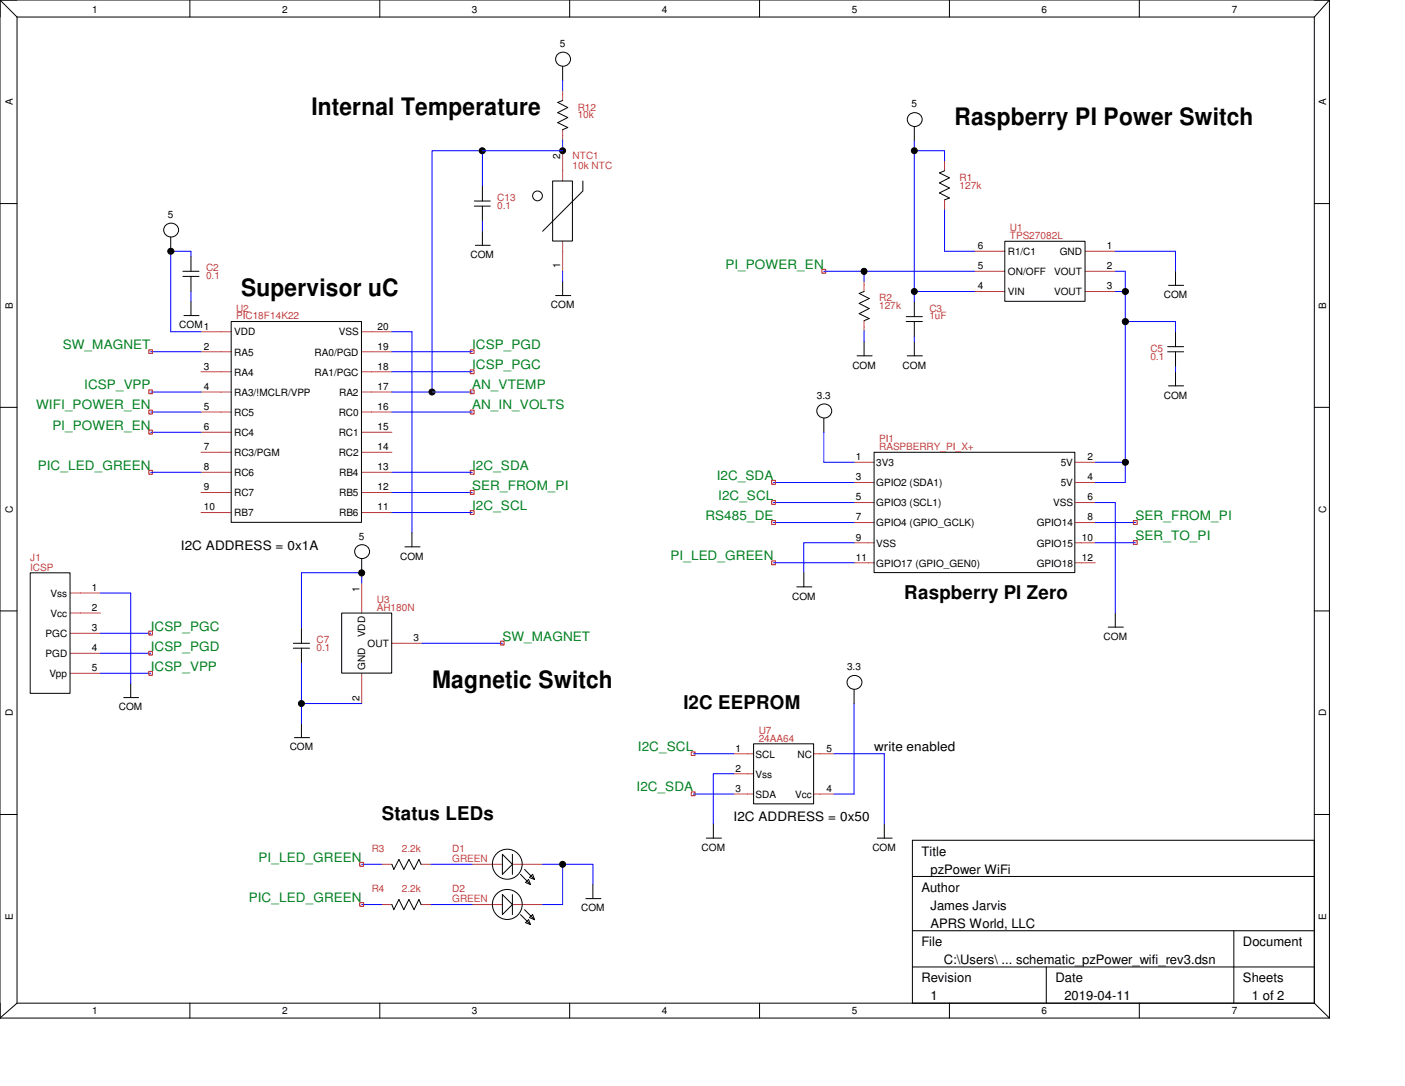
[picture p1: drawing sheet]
<svg xmlns="http://www.w3.org/2000/svg" width="279mm" height="216mm" viewBox="0 0 279 216" stroke-linecap="round" stroke-linejoin="round" font-family="sans-serif">
<g fill="none" stroke="#c04040" stroke-width=".2">
<path d="M111.9 18v2M111.9 25.8v2M111.9 30v6M187.8 32v2M187.8 39.8v1.9M111.9 48v5.9M171.8 56v2M193.8 50h6M193.8 53.9h6M193.8 58h6M215.8 50h6M215.8 53.9h6"/>
<path d="M215.8 58h6M40 66h6M40 69.9h6M40 73.9h6M40 77.9h6M71.9 66h6M71.9 69.9h6M71.9 73.9h6M71.9 77.9h6M171.8 63.8v1.9M40 81.9h6M40 85.9h6"/>
<path d="M40 89.9h6M40 93.9h6M40 97.9h6M71.9 81.9h6M71.9 85.9h6M71.9 89.9h6M71.9 93.9h6M71.9 97.9h6M169.8 91.9h4M169.8 95.9h4M169.8 99.9h4M213.8 91.9h4"/>
<path d="M213.8 95.9h4M213.8 99.9h4M14 117.9h6M40 101.9h6M71.9 101.9h6M71.9 115.9v6M169.8 103.9h4M169.8 107.9h4M169.8 111.9h4M213.8 103.9h4M213.8 107.9h4M213.8 111.9h4"/>
<path d="M14 121.9h6M14 125.9h6M14 129.9h6M14 133.9h6M71.9 133.9v6M77.9 127.9h6M145.9 149.9h4M145.9 153.8h4M145.9 157.9h4M161.8 149.9h4.1M161.8 157.9h4.1M75.9 171.8h2"/>
<path d="M75.9 179.8h2M83.7 171.8h2M83.7 179.8h2M93.9 171.8h6M93.9 179.8h6M101.9 171.8h6M101.9 179.8h6"/>
</g>
<g fill="none" stroke="#000" stroke-width=".2">
<path d="M0 0h264.4M0 0v202.4M0 0l3.4 3.4M3.4 3.4h258M3.4 3.4v196M37.8 0v3.4M75.5 0v3.4M111.9 20l-1 .4 2 1-2 1 2 1-2 1 2 1-1 .4M111.9 13.2v2.8M113.3 0v3.4M151 0v3.4M188.8 0v3.4"/>
<path d="M226.6 0v3.4M261.4 3.4v196M264.4 0v202.4M264.4 0l-3 3.4M94.3 40h3.2M95.9 37v3M109.9 36h3.9v11.9h-3.9zM115.9 36v2l-8 8M180.7 22.9a1.43 1.43 0 0 1 2.1-.2 1.43 1.43 0 0 1 0 2.2 1.44 1.44 0 0 1-1.9-.1 1.44 1.44 0 0 1-.2-1.9zM181.8 25.2v2.8M187.8 34l-1 .4 2 .9-2 1.1 2 1-2 1 2 1-1 .4M0 40.5h3.4"/>
<path d="M32.8 44.9a1.43 1.43 0 0 1 2.2-.2 1.43 1.43 0 0 1-.1 2.1 1.44 1.44 0 0 1-1.9 0 1.44 1.44 0 0 1-.2-1.9zM34 47.2v2.8M36.4 53.9h3.2M36.4 54.9h3.2M38 51v2.9M38 54.9v3.1M38 59.9v2.8M94.3 41h3.2M94.5 48.8h3M95.9 41v2.9M95.9 46v2.8M110.5 58.8h3"/>
<path d="M111.9 56v2.8M171.8 58l-.9 .3 1.9 1.1-1.9 .9 1.9 1-1.9 1.1 1.9 .9-1 .5M181.8 59.9v3M199.8 48h16v11.9h-16zM232.4 56.7h3M233.8 53.9v2.8M261.4 40.5h3M36.6 62.7h3M46 63.9h25.9v39.9h-25.9zM170.4 70.7h3M171.8 67.9v2.8M180.2 63.9h3.2"/>
<path d="M180.2 62.9h3.2M180.4 70.7h3M181.8 63.9v3M181.8 67.9v2.8M232.2 69.9h3.2M232.2 68.9h3.2M232.4 76.7h3M233.8 66v2.9M233.8 69.9v3M233.8 73.9v2.8M0 81h3.4M163.8 83.1v2.8"/>
<path d="M173.8 89.9h39.9v23.9h-39.9zM261.4 81h3M6 113.9h7.9v23.9h-7.9zM70.8 108.8a1.43 1.43 0 0 1 2.2-.2 1.43 1.43 0 0 1-.1 2.2 1.44 1.44 0 0 1-1.9-.1 1.44 1.44 0 0 1-.2-1.9zM71.9 111.1v2.8M80.5 108.7h3M81.9 105.9v2.8M158.5 116.7h3M159.9 113.9v2.8M0 121.5h3.4M24.6 138.7h3M26 135.9v2.8"/>
<path d="M58.3 127.9h3.3M58.3 128.9h3.3M59.9 124.9v3M59.9 128.9v3M67.9 121.9h10v11.9h-10zM168.7 134.8a1.43 1.43 0 0 1 2.2-.2 1.43 1.43 0 0 1-.1 2.2 1.44 1.44 0 0 1-1.9-.1 1.44 1.44 0 0 1-.2-1.9zM169.8 137.1v2.8M220.4 124.7h3M221.8 121.9v2.8M261.4 121.5h3M58.5 146.6h3.1M59.9 143.8v2.8"/>
<path d="M149.9 147.9h11.9v11.9h-11.9zM0 161.9h3.4M77.9 171.8l.4 1 1-1.9 1 1.9 1-1.9 1 1.9 1-1.9 .4 .9M77.9 179.8l.4 1 1-2 1 2 1-2 1 2 1-2 .4 1M99.9 169.8l2 2-2 2zM99.9 177.8l2 2-2 2zM101.9 169.8v4M101.9 177.8v4M103.5 173.8l2 2.1M104.3 172.8l2 2M104.5 175.4l.6-.6 .4 1.1zM105.3 174.5l.6-.7 .4 1z"/>
<path d="M116.5 178.6h3M117.9 175.9v2.7M140.5 166.6h3M141.9 163.8v2.8M174.5 166.6h2.9M175.9 163.8v2.8M181.4 174.2h80M261.4 167h-80v32.4M261.4 161.9h3M3.4 199.4h258M3.4 199.4l-3.4 3M37.8 199.4v3"/>
<path d="M75.5 199.4v3M103.5 181.8l2 2M104.3 180.8l2 2M104.5 183.4l.6-.6 .4 1zM105.3 182.4l.6-.6 .4 1zM113.3 199.4v3M151 199.4v3M181.4 185h80M181.4 192.2h80M188.8 199.4v3M208.1 192.2v7.2M226.6 199.4v3"/>
<path d="M245.4 185v14.4M261.4 199.4l3 3M0 202.4h264.4"/>
<circle cx="112" cy="11.8" r="1.44"/>
<circle cx="95.9" cy="30" r=".61"/>
<circle cx="106.9" cy="38.9" r=".97"/>
<circle cx="111.9" cy="30" r=".59"/>
<circle cx="181.8" cy="30" r=".59"/>
<circle cx="34" cy="50" r=".61"/>
<circle cx="171.8" cy="53.9" r=".6"/>
<circle cx="181.8" cy="57.9" r=".59"/>
<circle cx="223.8" cy="58" r=".61"/>
<circle cx="85.9" cy="77.9" r=".61"/>
<circle cx="223.8" cy="63.9" r=".62"/>
<circle cx="164" cy="81.7" r="1.44"/>
<circle cx="223.8" cy="91.9" r=".61"/>
<circle cx="71.9" cy="113.9" r=".6"/>
<circle cx="59.9" cy="139.9" r=".59"/>
<circle cx="100.9" cy="171.8" r="2.97"/>
<circle cx="100.9" cy="179.8" r="2.97"/>
<circle cx="111.9" cy="171.8" r=".59"/>
</g>
<g fill="none" stroke="#00f" stroke-width=".2">
<path d="M111.9 16v2M95.9 30v7M111.9 27.8v2.2h-26v47.9M181.8 28v31.9M181.8 30h6v2M38 51v-1h-4v16h6M38 58v1.9M95.9 43.9v2.1M111.9 53.9v2.1M163.8 53.9h30M171.8 53.9v2.1M181.8 58h12"/>
<path d="M187.8 41.7v8.3h6M221.8 53.9h2v42h-6M221.8 50h12v3.9M221.8 58h2M30 77.9h10M30 69.9h10M77.9 66h4v39.9M77.9 77.9h16M77.9 69.9h16M77.9 73.9h16M171.8 65.7v2.2M181.8 66.9v1"/>
<path d="M223.8 63.9h10v2.1M233.8 72.9v1M30 85.9h10M30 93.9h10M30 81.9h10M77.9 97.9h16M77.9 93.9h16M77.9 81.9h16M153.8 99.9h16M153.8 95.9h16M163.8 85.9v6h6M217.8 99.9h4v22"/>
<path d="M217.8 91.9h6M20 117.9h6v18M71.9 115.9v-2h-12v11M77.9 101.9h16M153.8 103.9h16M153.8 111.9h16M169.8 107.9h-9.9v6M217.8 107.9h8M217.8 103.9h8M20 133.9h10M20 129.9h10M20 125.9h10"/>
<path d="M59.9 139.9h12M59.9 131.9v11.9M83.9 127.9h16M169.8 139.9v18h-3.9M137.9 157.9h8M137.9 149.9h8M145.9 153.8h-4v10M165.9 149.9h10v13.9M71.9 179.8h4M71.9 171.8h4M85.7 179.8h8.2M85.7 171.8h8.2"/>
<path d="M107.9 171.8h10v4.1M111.9 171.8v8h-4"/>
</g>
<g fill="none" stroke="#f00" stroke-width=".2">
<path d="M163.4 53.6h.8v.7h-.8zM29.6 77.5h.7v.8h-.7zM29.6 69.6h.7v.7h-.7zM93.5 69.6h.8v.7h-.8zM93.5 73.5h.8v.8h-.8zM93.5 77.5h.8v.8h-.8zM29.6 85.5h.7v.8h-.7zM29.6 93.5h.7v.8h-.7zM29.6 81.5h.7v.8h-.7zM93.5 97.5h.8v.8h-.8zM93.5 81.5h.8v.8h-.8zM93.5 93.5h.8v.8h-.8z"/>
<path d="M153.5 95.5h.7v.8h-.7zM153.5 99.5h.7v.7h-.7zM93.5 101.5h.8v.8h-.8zM153.5 103.5h.7v.8h-.7zM153.5 111.5h.7v.8h-.7zM225.4 103.5h.7v.8h-.7zM225.4 107.5h.7v.7h-.7zM29.6 129.5h.7v.7h-.7zM29.6 125.5h.7v.7h-.7zM29.6 133.5h.7v.7h-.7zM99.5 127.5h.7v.7h-.7zM137.5 157.4h.7v.8h-.7z"/>
<path d="M137.5 149.5h.7v.7h-.7zM71.5 171.4h.8v.8h-.8zM71.5 179.5h.8v.7h-.8z"/>
</g>
<g fill="#000">
<circle cx="95.9" cy="30" r=".61"/>
<circle cx="111.9" cy="30" r=".59"/>
<circle cx="181.8" cy="30" r=".59"/>
<circle cx="34" cy="50" r=".61"/>
<circle cx="171.8" cy="53.9" r=".6"/>
<circle cx="181.8" cy="57.9" r=".59"/>
<circle cx="223.8" cy="58" r=".61"/>
<circle cx="85.9" cy="77.9" r=".61"/>
<circle cx="223.8" cy="63.9" r=".62"/>
<circle cx="223.8" cy="91.9" r=".61"/>
<circle cx="71.9" cy="113.9" r=".6"/>
<circle cx="59.9" cy="139.9" r=".59"/>
<circle cx="111.9" cy="171.8" r=".59"/>
</g>
<g font-size="4.8">
<text x="61.9" y="22.9">Internal Temperature</text>
<text x="189.8" y="24.9">Raspberry PI Power Switch</text>
<text x="48" y="58.9">Supervisor uC</text>
<text x="85.9" y="136.8">Magnetic Switch</text>
</g>
<g font-size="3.8">
<text x="179.8" y="119">Raspberry PI Zero</text>
<text x="135.9" y="141">I2C EEPROM</text>
<text x="75.9" y="163">Status LEDs</text>
</g>
<g font-size="2.6" fill="#008020">
<text x="144.3" y="53.4">PI_POWER_EN</text>
<text x="12.5" y="69.4">SW_MAGNET</text>
<text x="93.9" y="69.4">ICSP_PGD</text>
<text x="16.8" y="77.4">ICSP_VPP</text>
<text x="93.9" y="73.4">ICSP_PGC</text>
<text x="93.9" y="77.4">AN_VTEMP</text>
<text x="7.2" y="81.4">WIFI_POWER_EN</text>
<text x="93.9" y="81.4">AN_IN_VOLTS</text>
<text x="10.4" y="85.4">PI_POWER_EN</text>
<text x="7.5" y="93.3">PIC_LED_GREEN</text>
<text x="93.9" y="93.3">I2C_SDA</text>
<text x="142.5" y="95.4">I2C_SDA</text>
<text x="93.9" y="97.4">SER_FROM_PI</text>
<text x="93.9" y="101.3">I2C_SCL</text>
<text x="142.8" y="99.4">I2C_SCL</text>
<text x="140.3" y="103.3">RS485_DE</text>
<text x="225.8" y="103.3">SER_FROM_PI</text>
<text x="225.8" y="107.4">SER_TO_PI</text>
<text x="133.3" y="111.3">PI_LED_GREEN</text>
<text x="30" y="125.3">ICSP_PGC</text>
<text x="30" y="129.3">ICSP_PGD</text>
<text x="99.9" y="127.3">SW_MAGNET</text>
<text x="30" y="133.3">ICSP_VPP</text>
<text x="126.9" y="149.3">I2C_SCL</text>
<text x="126.6" y="157.3">I2C_SDA</text>
<text x="51.4" y="171.3">PI_LED_GREEN</text>
<text x="49.5" y="179.3">PIC_LED_GREEN</text>
</g>
<g font-size="2.6">
<text x="36" y="109.3">I2C ADDRESS = 0x1A</text>
<text x="173.8" y="149.3">write enabled</text>
<text x="145.9" y="163.3">I2C ADDRESS = 0x50</text>
<text x="183.2" y="170.1">Title</text>
<text x="185" y="173.7">pzPower WiFi</text>
<text x="183.2" y="177.3">Author</text>
<text x="185" y="180.9">James Jarvis</text>
<text x="185" y="184.5">APRS World, LLC</text>
<text x="183.2" y="188.1">File</text>
<text x="187.7" y="191.7">C:\Users\ ... schematic_pzPower_wifi_rev3.dsn</text>
<text x="247.2" y="188.1">Document</text>
<text x="183.2" y="195.3">Revision</text>
<text x="209.9" y="195.3">Date</text>
<text x="247.2" y="195.3">Sheets</text>
<text x="185" y="198.9">1</text>
<text x="211.7" y="198.9">2019-04-11</text>
<text x="249" y="198.9">1 of 2</text>
</g>
<g font-size="2">
<text x="18.3" y="2.6">1</text>
<text x="56.1" y="2.6">2</text>
<text x="93.9" y="2.6">3</text>
<text x="131.6" y="2.6">4</text>
<text x="169.4" y="2.6">5</text>
<text x="207.1" y="2.6">6</text>
<text x="244.9" y="2.6">7</text>
<text x="111.3" y="9.4">5</text>
<text x="2.5" y="20.9" transform="rotate(-90 2.5 20.9)">A</text>
<text x="181.3" y="21.3">5</text>
<text x="263.7" y="20.9" transform="rotate(-90 263.7 20.9)">A</text>
<text x="111.4" y="31.7" transform="rotate(-90 111.4 31.7)">2</text>
<text x="33.4" y="43.3">5</text>
<text x="93.6" y="51.3">COM</text>
<text x="111.4" y="53.3" transform="rotate(-90 111.4 53.3)">1</text>
<text x="194.4" y="53.5">5</text>
<text x="194.4" y="49.5">6</text>
<text x="200.4" y="50.7">R1/C1</text>
<text x="210.7" y="50.7">GND</text>
<text x="220.1" y="49.5">1</text>
<text x="220.1" y="53.5">2</text>
<text x="194.4" y="57.5">4</text>
<text x="200.4" y="58.7">VIN</text>
<text x="200.4" y="54.7">ON/OFF</text>
<text x="209.6" y="54.7">VOUT</text>
<text x="209.6" y="58.7">VOUT</text>
<text x="220.1" y="57.5">3</text>
<text x="231.4" y="59.3">COM</text>
<text x="2.5" y="61.4" transform="rotate(-90 2.5 61.4)">B</text>
<text x="35.6" y="65.3">COM1</text>
<text x="75.1" y="65.5">20</text>
<text x="109.6" y="61.3">COM</text>
<text x="263.7" y="61.4" transform="rotate(-90 263.7 61.4)">B</text>
<text x="40.6" y="69.5">2</text>
<text x="46.6" y="66.7">VDD</text>
<text x="46.6" y="70.7">RA5</text>
<text x="62.6" y="70.7">RA0/PGD</text>
<text x="67.4" y="66.7">VSS</text>
<text x="75.1" y="69.5">19</text>
<text x="40.6" y="73.5">3</text>
<text x="40.6" y="77.5">4</text>
<text x="46.6" y="74.7">RA4</text>
<text x="62.6" y="74.7">RA1/PGC</text>
<text x="75.1" y="77.5">17</text>
<text x="75.1" y="73.5">18</text>
<text x="169.5" y="73.3">COM</text>
<text x="179.5" y="73.3">COM</text>
<text x="40.6" y="81.5">5</text>
<text x="46.6" y="78.7">RA3/!MCLR/VPP</text>
<text x="46.6" y="82.7">RC5</text>
<text x="67.4" y="82.7">RC0</text>
<text x="67.4" y="78.7">RA2</text>
<text x="75.1" y="81.5">16</text>
<text x="162.4" y="79.3">3.3</text>
<text x="231.4" y="79.2">COM</text>
<text x="40.6" y="85.5">6</text>
<text x="40.6" y="89.5">7</text>
<text x="46.6" y="86.7">RC4</text>
<text x="67.4" y="86.7">RC1</text>
<text x="75.1" y="89.5">14</text>
<text x="75.1" y="85.5">15</text>
<text x="40.6" y="93.5">8</text>
<text x="46.6" y="90.7">RC3/PGM</text>
<text x="46.6" y="94.7">RC6</text>
<text x="67.4" y="90.7">RC2</text>
<text x="67.4" y="94.7">RB4</text>
<text x="75.1" y="93.5">13</text>
<text x="170.2" y="91.5">1</text>
<text x="170.2" y="95.5">3</text>
<text x="174.2" y="92.7">3V3</text>
<text x="210.9" y="92.7">5V</text>
<text x="216.3" y="91.5">2</text>
<text x="216.3" y="95.5">4</text>
<text x="2.5" y="101.9" transform="rotate(-90 2.5 101.9)">C</text>
<text x="40.6" y="97.5">9</text>
<text x="40.6" y="101.5">10</text>
<text x="46.6" y="98.7">RC7</text>
<text x="67.4" y="98.7">RB5</text>
<text x="75.1" y="101.5">11</text>
<text x="75.1" y="97.5">12</text>
<text x="170.2" y="99.5">5</text>
<text x="174.2" y="96.6">GPIO2 (SDA1)</text>
<text x="174.2" y="100.7">GPIO3 (SCL1)</text>
<text x="209.5" y="100.7">VSS</text>
<text x="210.9" y="96.6">5V</text>
<text x="216.3" y="99.5">6</text>
<text x="263.7" y="101.9" transform="rotate(-90 263.7 101.9)">C</text>
<text x="46.6" y="102.7">RB7</text>
<text x="67.4" y="102.7">RB6</text>
<text x="71.4" y="107.3">5</text>
<text x="170.2" y="103.5">7</text>
<text x="170.2" y="107.5">9</text>
<text x="174.2" y="104.6">GPIO4 (GPIO_GCLK)</text>
<text x="206.2" y="104.6">GPIO14</text>
<text x="215.1" y="107.5">10</text>
<text x="216.3" y="103.5">8</text>
<text x="79.6" y="111.3">COM</text>
<text x="170.2" y="111.5">11</text>
<text x="174.2" y="108.7">VSS</text>
<text x="174.2" y="112.6">GPIO17 (GPIO_GEN0)</text>
<text x="206.2" y="108.7">GPIO15</text>
<text x="206.2" y="112.6">GPIO18</text>
<text x="215.1" y="111.5">12</text>
<text x="10" y="118.7">Vss</text>
<text x="18.3" y="117.5">1</text>
<text x="71.5" y="117.6" transform="rotate(-90 71.5 117.6)">1</text>
<text x="157.5" y="119.2">COM</text>
<text x="10" y="122.6">Vcc</text>
<text x="18.3" y="125.5">3</text>
<text x="18.3" y="121.5">2</text>
<text x="9.1" y="126.6">PGC</text>
<text x="9.1" y="130.6">PGD</text>
<text x="18.3" y="129.5">4</text>
<text x="72.6" y="126.7" transform="rotate(-90 72.6 126.7)">VDD</text>
<text x="73.1" y="128.7">OUT</text>
<text x="82.2" y="127.5">3</text>
<text x="219.5" y="127.2">COM</text>
<text x="9.8" y="134.6">Vpp</text>
<text x="18.3" y="133.4">5</text>
<text x="72.6" y="133.3" transform="rotate(-90 72.6 133.3)">GND</text>
<text x="168.4" y="133.3">3.3</text>
<text x="2.5" y="142.4" transform="rotate(-90 2.5 142.4)">D</text>
<text x="23.6" y="141.2">COM</text>
<text x="71.5" y="139.3" transform="rotate(-90 71.5 139.3)">2</text>
<text x="263.7" y="142.4" transform="rotate(-90 263.7 142.4)">D</text>
<text x="57.6" y="149.2">COM</text>
<text x="146.3" y="149.4">1</text>
<text x="164.3" y="149.4">5</text>
<text x="146.3" y="153.4">2</text>
<text x="150.2" y="150.6">SCL</text>
<text x="150.2" y="154.6">Vss</text>
<text x="158.6" y="150.6">NC</text>
<text x="146.3" y="157.4">3</text>
<text x="150.2" y="158.6">SDA</text>
<text x="158.1" y="158.6">Vcc</text>
<text x="164.3" y="157.4">4</text>
<text x="139.5" y="169.2">COM</text>
<text x="173.5" y="169.2">COM</text>
<text x="2.5" y="182.8" transform="rotate(-90 2.5 182.8)">E</text>
<text x="115.6" y="181.2">COM</text>
<text x="263.7" y="182.8" transform="rotate(-90 263.7 182.8)">E</text>
<text x="18.3" y="201.6">1</text>
<text x="56.1" y="201.6">2</text>
<text x="93.9" y="201.6">3</text>
<text x="131.6" y="201.6">4</text>
<text x="169.4" y="201.6">5</text>
<text x="207.1" y="201.6">6</text>
<text x="244.9" y="201.6">7</text>
</g>
<g font-size="2" fill="#c04040">
<text x="114.9" y="22">R12</text>
<text x="114.9" y="23.5">10k</text>
<text x="113.9" y="31.5">NTC1</text>
<text x="113.9" y="33.5">10k NTC</text>
<text x="190.8" y="35.9">R1</text>
<text x="98.9" y="39.9">C13</text>
<text x="98.9" y="41.5">0.1</text>
<text x="190.8" y="37.5">127k</text>
<text x="200.8" y="45.9">U1</text>
<text x="200.8" y="47.5">TPS27082L</text>
<text x="41" y="53.9">C2</text>
<text x="41" y="55.5">0.1</text>
<text x="174.8" y="59.9">R2</text>
<text x="46.9" y="61.9">U2</text>
<text x="46.9" y="63.5">PIC18F14K22</text>
<text x="174.8" y="61.5">127k</text>
<text x="184.8" y="61.9">C3</text>
<text x="184.8" y="63.5">1uF</text>
<text x="228.8" y="69.9">C5</text>
<text x="228.8" y="71.5">0.1</text>
<text x="174.8" y="87.9">PI1</text>
<text x="174.8" y="89.5">RASPBERRY_PI_X+</text>
<text x="6" y="111.5">J1</text>
<text x="6" y="113.5">ICSP</text>
<text x="74.9" y="119.8">U3</text>
<text x="74.9" y="121.5">AH180N</text>
<text x="62.9" y="127.8">C7</text>
<text x="62.9" y="129.5">0.1</text>
<text x="150.9" y="145.8">U7</text>
<text x="150.9" y="147.4">24AA64</text>
<text x="73.9" y="169.4">R3</text>
<text x="79.9" y="169.4">2.2k</text>
<text x="89.9" y="169.4">D1</text>
<text x="89.9" y="171.4">GREEN</text>
<text x="73.9" y="177.4">R4</text>
<text x="79.9" y="177.4">2.2k</text>
<text x="89.9" y="177.4">D2</text>
<text x="89.9" y="179.4">GREEN</text>
</g>
</svg>
